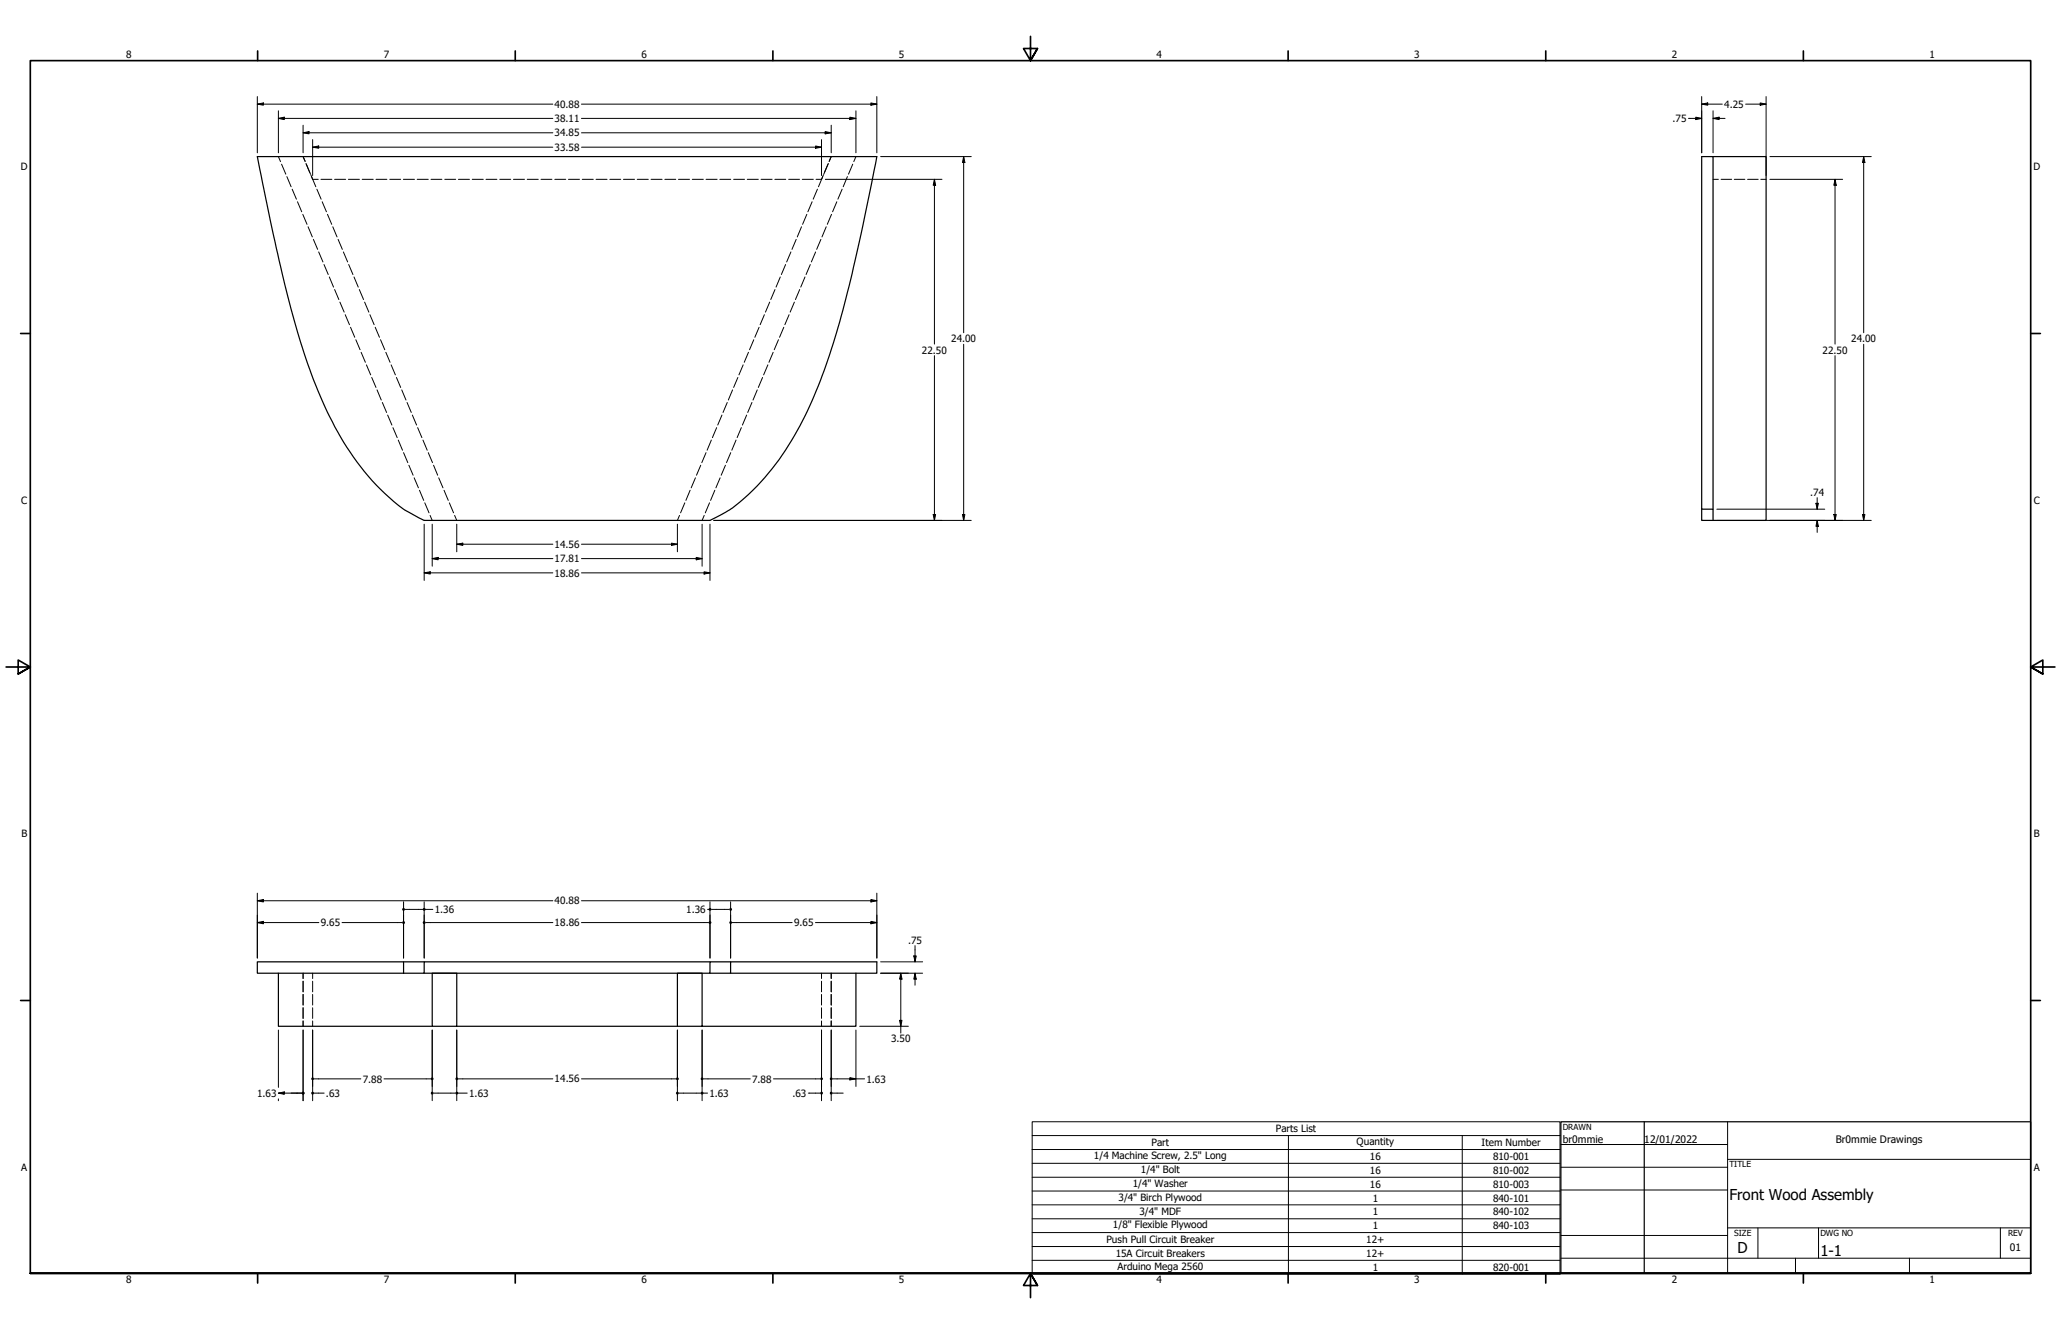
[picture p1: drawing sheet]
<svg xmlns="http://www.w3.org/2000/svg" width="864mm" height="559mm" viewBox="0 0 864 559" stroke-linecap="round" stroke-linejoin="round" font-family="sans-serif">
<!-- layer: Hidden (ANSI) -->
<g fill="none" stroke="#000" stroke-width=".42">
<path d="M116.6 65.6l.9 2.1M118 68.8l1.8 4.2M120.2 74l1.8 4.2M122.4 79.2l1.8 4.2M127.8 67.5l-.8-1.9 .9 2.1M128.2 68.5l1.6 3.8M128.3 68.8l1.8 4.2M130.2 73.2l.8 1.9h2.3M130.6 74l1.7 4.2M132.8 79.2l1.8 4.2M134.5 75.1h4.6M140.2 75.1h4.6"/>
<path d="M146 75.1h4.6M151.8 75.1h4.6M157.5 75.1h4.6M163.3 75.1h4.6M169 75.1h4.7M174.8 75.1h4.7M180.6 75.1h4.6M186.4 75.1h4.5M192.1 75.1h4.6M197.9 75.1h4.6M203.6 75.1h4.6M209.4 75.1h4.6"/>
<path d="M215.1 75.1h4.7M220.9 75.1h4.7M226.7 75.1h4.6M232.5 75.1h4.5M238.2 75.1h4.6M244 75.1h4.6M249.7 75.1h4.7M255.5 75.1h4.6M261.2 75.1h4.7M267 75.1h4.7M272.8 75.1h4.6M278.6 75.1h4.5"/>
<path d="M284.3 75.1h4.6M290.1 75.1h4.6M295.8 75.1h4.7M301.6 75.1h4.6M307.4 75.1h4.6M313.1 75.1h4.7M318.9 75.1h4.6M324.7 75.1h4.5M330.5 75.1h4.5M336.2 75.1h4.6M342.5 79.2l-1.8 4.2M344.7 74l-1.7 4.2"/>
<path d="M345.1 73.2l-.9 1.9h-2.3M347 68.8l-1.8 4.2M347.1 68.5l-1.7 3.8M347.5 67.5l.8-1.9-.9 2.1M352.9 79.2l-1.8 4.2M355.1 74l-1.8 4.2M357.3 68.8l-1.8 4.2M358.6 65.6l-.8 2.1M717.8 75.1h2.2M721.2 75.1h4.4M726.7 75.1h4.4M732.3 75.1h4.4"/>
<path d="M737.8 75.1h2.2M124.7 84.5l1.7 4.2M126.9 89.8l1.8 4.2M129.1 95l1.8 4.3M135 84.5l1.8 4.2M137.2 89.8l1.8 4.2M139.4 95l1.8 4.3M335.9 95l-1.8 4.3M338.1 89.8l-1.8 4.2M340.3 84.5l-1.8 4.2M346.2 95l-1.8 4.3M348.4 89.8l-1.8 4.2"/>
<path d="M350.6 84.5l-1.7 4.2M131.3 100.3l1.8 4.2M133.5 105.5l1.8 4.2M135.8 110.8l1.7 4.2M138 116l1.8 4.3M141.7 100.3l1.7 4.2M143.9 105.5l1.8 4.2M146.1 110.8l1.8 4.2M148.3 116l1.8 4.3M327 116l-1.8 4.3M329.2 110.8l-1.8 4.2M331.4 105.5l-1.8 4.2"/>
<path d="M333.6 100.3l-1.7 4.2M337.3 116l-1.8 4.3M339.5 110.8l-1.7 4.2M341.8 105.5l-1.8 4.2M344 100.3l-1.8 4.2M140.2 121.3l1.8 4.2M142.4 126.6l1.8 4.1M144.7 131.8l1.7 4.2M146.9 137.1l1.8 4.2M150.6 121.3l1.7 4.2M152.8 126.6l1.8 4.1M155 131.8l1.8 4.2"/>
<path d="M157.2 137.1l1.8 4.2M318.1 137.1l-1.8 4.2M320.3 131.8l-1.8 4.2M322.5 126.6l-1.8 4.1M324.7 121.3l-1.7 4.2M328.4 137.1l-1.8 4.2M330.6 131.8l-1.7 4.2M332.9 126.6l-1.8 4.1M335.1 121.3l-1.8 4.2M149.1 142.3l1.8 4.2M151.3 147.6l1.8 4.2M153.5 152.8l1.8 4.2"/>
<path d="M155.8 158.1l1.7 4.2M159.4 142.3l1.8 4.2M161.7 147.6l1.7 4.2M163.9 152.8l1.8 4.2M166.1 158.1l1.8 4.2M309.2 158.1l-1.8 4.2M311.4 152.8l-1.8 4.2M313.6 147.6l-1.8 4.2M315.8 142.3l-1.7 4.2M319.5 158.1l-1.7 4.2M321.8 152.8l-1.8 4.2M324 147.6l-1.8 4.2"/>
<path d="M326.2 142.3l-1.8 4.2M158 163.3l1.8 4.3M160.2 168.6l1.8 4.2M162.4 173.9l1.8 4.2M164.7 179.1l1.7 4.2M168.3 163.3l1.8 4.3M170.6 168.6l1.7 4.2M172.8 173.9l1.8 4.2M175 179.1l1.8 4.2M300.3 179.1l-1.8 4.2M302.5 173.9l-1.8 4.2M304.7 168.6l-1.7 4.2"/>
<path d="M307 163.3l-1.8 4.3M310.6 179.1l-1.7 4.2M312.9 173.9l-1.8 4.2M315.1 168.6l-1.8 4.2M317.3 163.3l-1.8 4.3M166.9 184.3l1.8 4.3M169.1 189.6l1.8 4.2M171.3 194.9l1.8 4.2M177.2 184.3l1.8 4.3M179.5 189.6l1.7 4.2M181.7 194.9l1.7 4.2M293.6 194.9l-1.8 4.2"/>
<path d="M295.8 189.6l-1.7 4.2M298.1 184.3l-1.8 4.3M304 194.9l-1.8 4.2M306.2 189.6l-1.8 4.2M308.4 184.3l-1.8 4.3M173.5 200.2l1.8 4.1M175.8 205.4l1.7 4.2M178 210.6l1.8 4.2M180.2 215.9l.9 2.1M183.8 200.2l1.8 4.1M186.1 205.4l1.7 4.2M188.3 210.6l1.8 4.2"/>
<path d="M190.5 215.9l.9 2.1M284.7 215.9l-.9 2.1M287 210.6l-1.8 4.2M289.2 205.4l-1.8 4.2M291.4 200.2l-1.8 4.1M295.1 215.9l-.9 2.1M297.3 210.6l-1.8 4.2M299.5 205.4l-1.7 4.2M301.8 200.2l-1.8 4.1M127 407.7v2.2M127 411v4.5M127 416.6v4.4"/>
<path d="M131 407.7v2.2M131 411v4.5M131 416.6v4.4M344.2 407.7v2.2M344.2 411v4.5M344.2 416.6v4.4M348.3 407.7v2.2M348.3 411v4.5M348.3 416.6v4.4M127 422.1v4.5M127 427.7v2.2M131 422.1v4.5"/>
<path d="M131 427.7v2.2M344.2 422.1v4.5M344.2 427.7v2.2M348.3 422.1v4.5M348.3 427.7v2.2"/>
</g>
<!-- layer: Visible (ANSI) -->
<path d="M107.8 65.6h259.6l-4.8 23.6a464.7 464.7 0 0 1-18.9 70.3 126.8 126.8 0 0 1-30 47.6l-6.9 5.8-9.3 5.1h-119.8l-7.6-4.1a95 95 0 0 1-28.6-32.9 216 216 0 0 1-19.6-51.7 1044.6 1044.6 0 0 1-14.1-63.7zM717.8 65.6h22.2v152.4h-27v-4.7M717.8 213.3v-147.7h-4.8v147.7h4.8v4.7M107.8 402.9h61.3v4.8h-61.3zM116.6 407.7v22.2h64.5M169.1 402.9h8.6M181.1 407.7h10.3v22.2h-10.3zM297.5 402.9h-119.8v4.8h-8.6M297.5 407.7h8.6v-4.8h61.3v4.8h-61.3M306.1 402.9h-8.6v4.8h-119.8M358.6 407.7v22.2h-64.4v-22.2h-10.4v22.2h10.4M191.4 429.9h92.4" fill="none" stroke="#000" stroke-width=".51"/>
<!-- layer: Border (ANSI) -->
<g fill="none" stroke="#000" stroke-width=".7">
<path d="M431.8 15.2v10.2l-2.9-5.1h5.8l-2.9 5.1 2.9-5.1M107.9 21.3v4.1M215.9 21.3v4.1M323.8 21.3v4.1M539.8 21.3v4.1M647.7 21.3v4.1M755.6 21.3v4.1M8.6 139.7h4.1M850.9 139.7h4.1M2.5 279.4h10.2l-5.1-2.9v5.8l5.1-2.9-5.1 2.9M861.1 279.4h-10.2l5.1-2.9v5.8l-5.1-2.9 5.1 2.9M8.6 419.1h4.1"/>
<path d="M850.9 419.1h4.1M12.7 533.4v-508h838.2v508h-838.2h838.2M107.9 533.4v4.1M215.9 533.4v4.1M323.8 533.4v4.1M434.7 538.5l-2.9-5.1 2.9 5.1h-5.8l2.9-5.1v10.2M539.8 533.4v4.1M647.7 533.4v4.1M755.6 533.4v4.1"/>
</g>
<!-- layer: Title (ANSI) -->
<path d="M654 469.9h196.9v63.5h-196.9zM689 469.9v63.5" fill="none" stroke="#000" stroke-width=".51"/>
<g fill="none" stroke="#000" stroke-width=".42">
<path d="M654 479.4h69.9M723.9 469.9v63.5M654 488.9h69.9M654 498.5h69.9M723.9 485.6h127M654 517.5h69.9M723.9 514.3h127M736.6 514.3v12.7M762 514.3v12.7M838.2 514.3v12.7M654 527h196.9M752.3 527v6.4"/>
<path d="M800.1 527v6.4"/>
</g>
<!-- layer: Dimension (ANSI) -->
<g fill="none" stroke="#000" stroke-width=".42">
<path d="M107.8 43.6l2.6-.5v1zM107.8 43.6h123.8M107.8 40.4v23.6M116.6 49.6l2.5-.5v1zM116.6 49.6h115M116.6 46.4v17.6M127 55.6l2.5-.5v1zM127 55.6h104.6M127 52.5v11.5M131 58.5v15M243.6 43.6h123.8M243.6 49.6h115"/>
<path d="M243.6 55.6h104.7M344.2 58.5v15M345.8 55.1l2.5 .5-2.5 .5zM348.3 52.5v11.5M356.1 49.1l2.5 .5-2.5 .5zM358.6 46.4v17.6M364.9 43.1l2.5 .5-2.5 .5zM367.4 40.4v23.6M707.5 49.6h5.5M710.6 49.1l2.4 .5-2.4 .5zM713 43.6l2.6-.5v1zM713 43.6h8.7"/>
<path d="M713 40.4v23.6M717.8 49.6l2.5-.5v1zM717.8 49.6h5M717.8 46.4v17.6M731.5 43.6h8.5M737.6 43.1l2.4 .5-2.4 .5zM740 40.4v33.1M131 61.7l2.5-.5v.9zM131 61.7h100.6M243.6 61.7h100.6M341.8 61.2l2.4 .5-2.4 .4zM345.8 75.1h48.9"/>
<path d="M369 65.6h38M391.5 75.1l.5 2.5h-1zM391.5 75.1v69M403.8 65.6l.5 2.5h-1zM403.8 65.6v73.8M741.6 65.6h42.5M741.6 75.1h30.5M768.9 75.1l.5 2.5h-1zM768.9 75.1v69M780.9 65.6l.5 2.5h-1zM780.9 65.6v73.8M391.5 149v69"/>
<path d="M403.8 144.2v73.8M768.9 149v69M780.9 144.2v73.8M177.7 219.6v23.5M181.1 219.6v17.6M191.4 219.6v11.5M283.8 219.6v11.5M294.2 219.6v17.6M297.5 219.6v23.5M299.1 218h107.9M391 215.5h1l-.5 2.5zM403.3 215.5h1l-.5 2.5z"/>
<path d="M719.4 218h64.7M719.4 213.3h45.2M760.9 210.8h1l-.5 2.5zM761.4 218l.5 2.5h-1zM761.4 208.5v4.8M761.4 218v5M768.4 215.5h1l-.5 2.5zM780.4 215.5h1l-.5 2.5zM177.7 240l2.6-.5v1zM177.7 240h53.9M181.1 234l2.5-.5v1zM181.1 234h50.5"/>
<path d="M191.4 228l2.5-.5v1zM191.4 228h40.2M243.6 228h40.2M243.6 234h50.6M243.6 240h53.9M281.4 227.5l2.4 .5-2.4 .5zM291.7 233.5l2.5 .5-2.5 .5zM295 239.5l2.5 .5-2.5 .5zM107.8 377.3l2.6-.5v1zM107.8 374.1v27.2M107.8 377.3h123.8M169.1 377.8v23.5"/>
<path d="M177.7 377.8v23.5M243.6 377.3h123.8M297.5 377.8v23.5M306.1 377.8v23.5M364.9 376.8l2.5 .5-2.5 .5zM367.4 374.1v27.2M107.8 386.5l2.6-.5v1zM107.8 386.5h25.8M143.3 386.5h25.2M169.7 380.9h7.4M177.7 380.9h3.7M178.4 386.5h53.2"/>
<path d="M243.6 386.5h53.3M296.5 380.9h1M298.1 380.9h7.5M306.8 386.5h25.1M341.7 386.5h25.7M364.9 386l2.5 .5-2.5 .5zM383.4 396.1v6.8M369 407.7h17.6M369 402.9h17.6M377.4 407.7l.6 2.4h-1.1zM377.4 407.7v25.1M382.9 400.4h1l-.5 2.5z"/>
<path d="M383.4 407.7l.5 2.4h-1zM383.4 407.7v5M116.6 431.5v24M127 431.5v29.6M131 431.5v29.6M181.1 431.5v29.6M191.4 431.5v29.6M283.8 431.5v29.6M294.2 431.5v29.6M344.2 431.5v29.6M348.3 431.5v29.6M358.6 431.5v23.6"/>
<path d="M360.2 429.9h20.4M376.9 427.4h1.1l-.6 2.5zM116.6 457.9l2.5-.5v1zM116.6 457.9h9.8M131.6 457.9h4.2M131.6 451.9h19.6M160.9 451.9h19.6M181.7 457.9h9.1M191.4 457.9h4.4M192 451.9h39.6M243.6 451.9h39.6M284.5 457.9h9.1"/>
<path d="M294.2 457.9h2.3M294.8 451.9h19.6M324.1 451.9h19.6M338.7 457.9h5M348.9 457.9h4.4M348.9 451.9h13.4M356.1 451.4l2.5 .5-2.5 .5zM116.6 460.3v.8"/>
</g>
<g fill="#000">
<path d="M107.8 43.6l2.6-.5v1z" fill-rule="evenodd"/>
<path d="M116.6 49.6l2.5-.5v1z" fill-rule="evenodd"/>
<path d="M127 55.6l2.5-.5v1z" fill-rule="evenodd"/>
<path d="M345.8 55.1l2.5 .5-2.5 .5z" fill-rule="evenodd"/>
<path d="M356.1 49.1l2.5 .5-2.5 .5z" fill-rule="evenodd"/>
<path d="M364.9 43.1l2.5 .5-2.5 .5z" fill-rule="evenodd"/>
<path d="M710.6 49.1l2.4 .5-2.4 .5z" fill-rule="evenodd"/>
<path d="M713 43.6l2.6-.5v1z" fill-rule="evenodd"/>
<path d="M717.8 49.6l2.5-.5v1z" fill-rule="evenodd"/>
<path d="M737.6 43.1l2.4 .5-2.4 .5z" fill-rule="evenodd"/>
<path d="M131 61.7l2.5-.5v.9z" fill-rule="evenodd"/>
<path d="M341.8 61.2l2.4 .5-2.4 .4z" fill-rule="evenodd"/>
<path d="M391.5 75.1l.5 2.5h-1z" fill-rule="evenodd"/>
<path d="M403.8 65.6l.5 2.5h-1z" fill-rule="evenodd"/>
<path d="M768.9 75.1l.5 2.5h-1z" fill-rule="evenodd"/>
<path d="M780.9 65.6l.5 2.5h-1z" fill-rule="evenodd"/>
<path d="M391 215.5h1l-.5 2.5z" fill-rule="evenodd"/>
<path d="M403.3 215.5h1l-.5 2.5z" fill-rule="evenodd"/>
<path d="M760.9 210.8h1l-.5 2.5z" fill-rule="evenodd"/>
<path d="M768.4 215.5h1l-.5 2.5z" fill-rule="evenodd"/>
<path d="M780.4 215.5h1l-.5 2.5z" fill-rule="evenodd"/>
<path d="M177.7 240l2.6-.5v1z" fill-rule="evenodd"/>
<path d="M181.1 234l2.5-.5v1z" fill-rule="evenodd"/>
<path d="M191.4 228l2.5-.5v1z" fill-rule="evenodd"/>
<path d="M281.4 227.5l2.4 .5-2.4 .5z" fill-rule="evenodd"/>
<path d="M291.7 233.5l2.5 .5-2.5 .5z" fill-rule="evenodd"/>
<path d="M761.4 218l.5 2.5h-1z" fill-rule="evenodd"/>
<path d="M295 239.5l2.5 .5-2.5 .5z" fill-rule="evenodd"/>
<path d="M107.8 377.3l2.6-.5v1z" fill-rule="evenodd"/>
<path d="M364.9 376.8l2.5 .5-2.5 .5z" fill-rule="evenodd"/>
<path d="M107.8 386.5l2.6-.5v1z" fill-rule="evenodd"/>
<path d="M297.1 380.5h.8v.9h-.8z" fill-rule="evenodd"/>
<path d="M364.9 386l2.5 .5-2.5 .5z" fill-rule="evenodd"/>
<path d="M377.4 407.7l.6 2.4h-1.1z" fill-rule="evenodd"/>
<path d="M382.9 400.4h1l-.5 2.5z" fill-rule="evenodd"/>
<path d="M383.4 407.7l.5 2.4h-1z" fill-rule="evenodd"/>
<path d="M376.9 427.4h1.1l-.6 2.5z" fill-rule="evenodd"/>
<path d="M116.6 457.9l2.5-.5v1z" fill-rule="evenodd"/>
<path d="M180.7 451.5h.8v.8h-.8z" fill-rule="evenodd"/>
<path d="M190.9 451.5h.9v.8h-.9z" fill-rule="evenodd"/>
<path d="M356.1 451.4l2.5 .5-2.5 .5z" fill-rule="evenodd"/>
<circle cx="169.1" cy="380.9" r=".62"/>
<circle cx="169.1" cy="386.5" r=".63"/>
<circle cx="177.7" cy="386.5" r=".63"/>
<circle cx="177.7" cy="380.9" r=".63"/>
<circle cx="297.5" cy="386.5" r=".63"/>
<circle cx="306.2" cy="380.9" r=".61"/>
<circle cx="306.2" cy="386.5" r=".62"/>
<circle cx="127" cy="457.9" r=".63"/>
<circle cx="131" cy="451.9" r=".62"/>
<circle cx="131" cy="457.9" r=".63"/>
<circle cx="181.1" cy="457.9" r=".63"/>
<circle cx="191.4" cy="457.9" r=".63"/>
<circle cx="283.8" cy="457.9" r=".63"/>
<circle cx="283.9" cy="451.9" r=".61"/>
<circle cx="294.2" cy="451.9" r=".62"/>
<circle cx="294.2" cy="457.9" r=".63"/>
<circle cx="344.2" cy="457.9" r=".63"/>
<circle cx="344.3" cy="451.9" r=".61"/>
<circle cx="348.3" cy="451.9" r=".62"/>
<circle cx="348.3" cy="457.9" r=".63"/>
</g>
<!-- layer: Symbol (ANSI) -->
<g fill="none" stroke="#000" stroke-width=".42">
<path d="M432.5 475.7v-5.8h221.2v5.8M539.9 475.7v58M612.7 475.7v58M653.7 475.7h-221.2v5.8M653.7 475.7v58h-221.2v-52.2M432.5 481.5h221.2M432.5 487.3h221.2M432.5 493.1h221.2M432.5 498.9h221.2M432.5 504.7h221.2M432.5 510.5h221.2M432.5 516.3h221.2"/>
<path d="M432.5 522.2h221.2M432.5 527.9h221.2"/>
</g>
<g font-size="6.3">
<text x="724.7" y="502.9">Front Wood Assembly</text>
<text x="728.1" y="524.9">D</text>
<text x="762.8" y="526.3">1-1</text>
</g>
<g font-size="4.3">
<text x="654.8" y="478.6">br0mmie</text>
<text x="689" y="478.7">12/01/2022</text>
<text x="769.2" y="478.9">Br0mmie Drawings</text>
<text x="842.1" y="524.2">01</text>
</g>
<g font-size="4.2">
<text x="52.8" y="24.4">8</text>
<text x="160.8" y="24.4">7</text>
<text x="268.7" y="24.4">6</text>
<text x="376.7" y="24.4">5</text>
<text x="484.6" y="24.4">4</text>
<text x="592.6" y="24.4">3</text>
<text x="700.5" y="24.4">2</text>
<text x="808.5" y="24.4">1</text>
<text x="232.4" y="45.1">40.88</text>
<text x="722.5" y="45.1">4.25</text>
<text x="232.4" y="51.1">38.11</text>
<text x="700.8" y="51.1">.75</text>
<text x="232.4" y="57.1">34.85</text>
<text x="232.4" y="63.2">33.58</text>
<text x="8.8" y="71.4">D</text>
<text x="852" y="71.4">D</text>
<text x="398.6" y="143.3">24.00</text>
<text x="775.7" y="143.3">24.00</text>
<text x="386.3" y="148.1">22.50</text>
<text x="763.7" y="148.1">22.50</text>
<text x="758.5" y="207.6">.74</text>
<text x="8.9" y="211.1">C</text>
<text x="852.2" y="211.1">C</text>
<text x="232.4" y="229.5">14.56</text>
<text x="232.4" y="235.5">17.81</text>
<text x="232.4" y="241.5">18.86</text>
<text x="9" y="350.8">B</text>
<text x="852.2" y="350.8">B</text>
<text x="182.2" y="382.5">1.36</text>
<text x="232.4" y="378.8">40.88</text>
<text x="287.5" y="382.5">1.36</text>
<text x="134.4" y="388">9.65</text>
<text x="232.4" y="388">18.86</text>
<text x="332.7" y="388">9.65</text>
<text x="380.5" y="395.3">.75</text>
<text x="373.4" y="436.6">3.50</text>
<text x="152" y="453.5">7.88</text>
<text x="232.4" y="453.4">14.56</text>
<text x="315.2" y="453.5">7.88</text>
<text x="363" y="453.5">1.63</text>
<text x="107.8" y="459.4">1.63</text>
<text x="136.6" y="459.4">.63</text>
<text x="196.6" y="459.4">1.63</text>
<text x="297.2" y="459.4">1.63</text>
<text x="332" y="459.4">.63</text>
<text x="534.6" y="474.3">Parts List</text>
<text x="568.5" y="479.7">Quantity</text>
<text x="458.4" y="485.6">1/4 Machine Screw, 2.5&quot; Long</text>
<text x="482.5" y="480.1">Part</text>
<text x="574" y="485.9">16</text>
<text x="620.8" y="480.2">Item Number</text>
<text x="625.6" y="486">810-001</text>
<text x="8.9" y="490.5">A</text>
<text x="478.1" y="491.5">1/4&quot; Bolt</text>
<text x="574" y="491.7">16</text>
<text x="625.6" y="491.7">810-002</text>
<text x="852.2" y="490.5">A</text>
<text x="474.7" y="497.3">1/4&quot; Washer</text>
<text x="574" y="497.5">16</text>
<text x="625.6" y="497.5">810-003</text>
<text x="468.7" y="503">3/4&quot; Birch Plywood</text>
<text x="575.2" y="503.4">1</text>
<text x="625.6" y="503.4">840-101</text>
<text x="477.5" y="508.9">3/4&quot; MDF</text>
<text x="575.2" y="509.1">1</text>
<text x="625.6" y="509.1">840-102</text>
<text x="466.3" y="514.6">1/8&quot; Flexible Plywood</text>
<text x="575.2" y="515">1</text>
<text x="625.6" y="515">840-103</text>
<text x="463.6" y="520.8">Push Pull Circuit Breaker</text>
<text x="572.5" y="520.8">12+</text>
<text x="467.5" y="526.6">15A Circuit Breakers</text>
<text x="572.5" y="526.6">12+</text>
<text x="468.2" y="532">Arduino Mega 2560</text>
<text x="575.2" y="532.4">1</text>
<text x="625.6" y="532.4">820-001</text>
<text x="52.8" y="537.5">8</text>
<text x="160.8" y="537.5">7</text>
<text x="268.7" y="537.5">6</text>
<text x="376.7" y="537.5">5</text>
<text x="484.6" y="537.5">4</text>
<text x="592.6" y="537.5">3</text>
<text x="700.5" y="537.5">2</text>
<text x="808.5" y="537.5">1</text>
</g>
<g font-size="3.5">
<text x="654.8" y="473.2">DRAWN</text>
<text x="724.7" y="488.9">TITLE</text>
<text x="726.7" y="517.7">SIZE</text>
<text x="762.8" y="517.7">DWG NO</text>
<text x="841.4" y="517.7">REV</text>
</g>
</svg>
